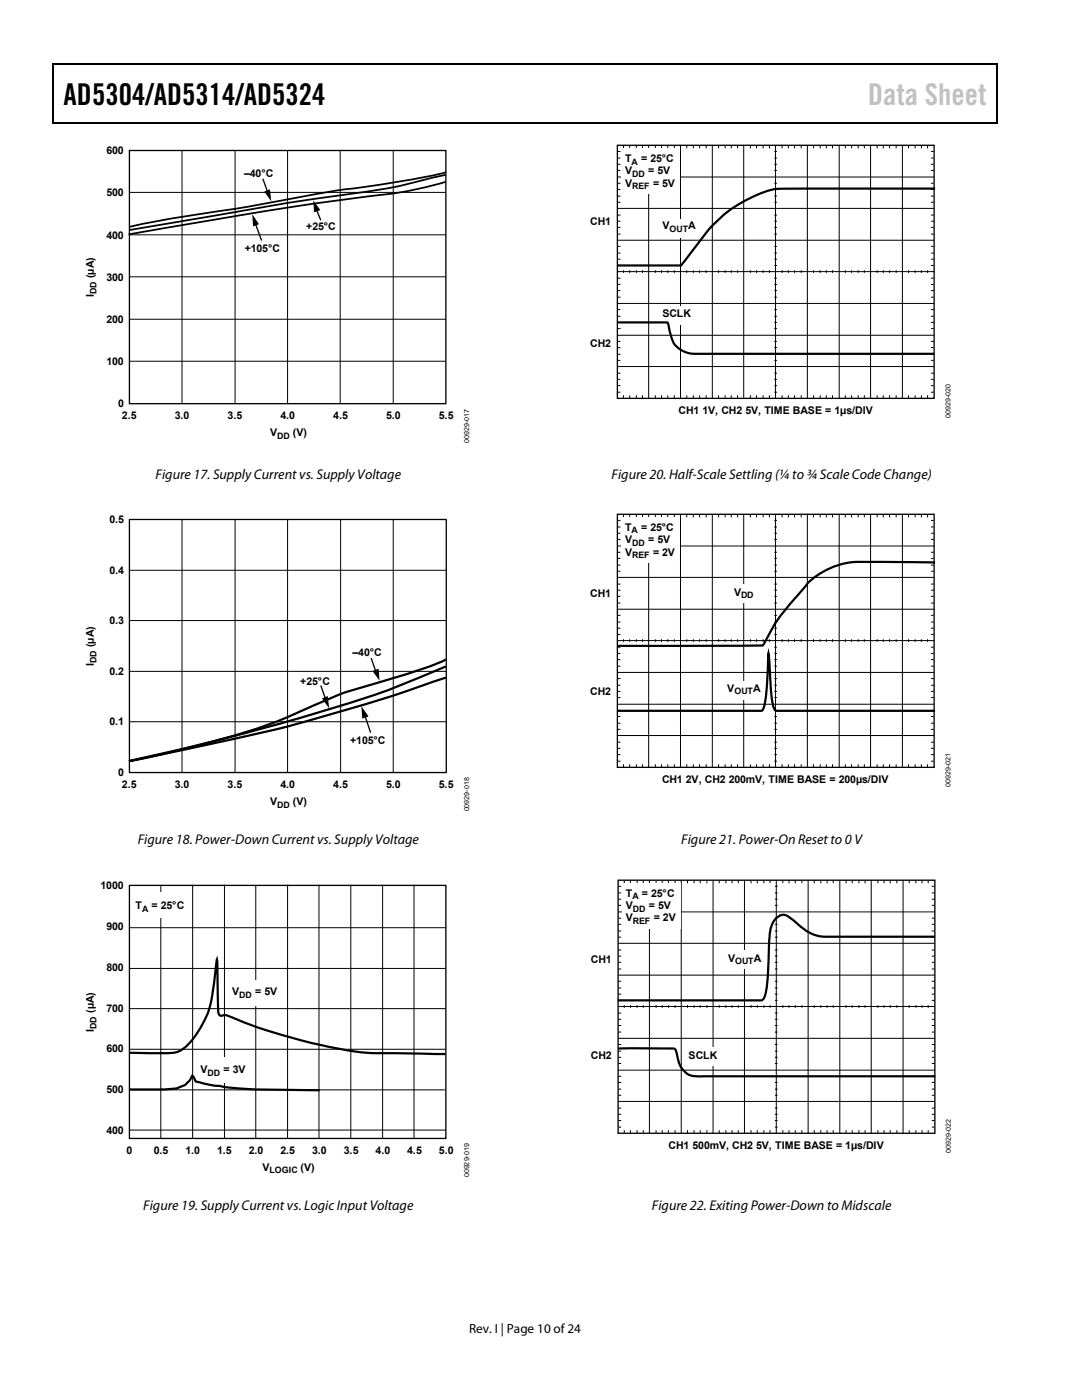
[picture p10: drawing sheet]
<svg xmlns="http://www.w3.org/2000/svg" width="216mm" height="279mm" viewBox="0 0 216 279" stroke-linecap="round" stroke-linejoin="round" font-family="sans-serif">
<path d="M10.5 12.7h.3v1h-.3zM198.8 12.7h.2v1h-.2zM198.8 12.7h.2v.3h-.2zM52.7 38.2l1.2-.4 .2 2.4zM198.8 24.4h.2v.3h-.2zM50.3 42.7l1.4 2-1.2 .5zM62.5 40l1.4 1.9-1.2 .5zM64.3 139.4l1.1-.5 .3 2.5zM74.3 133.9l1.2-.4 .2 2.3zM72.1 140.9l1.4 2.1-1.2 .4z" fill="#000"/>
<path d="M10.5 12.8h188.3M10.7 13.7v11M198.9 13.7v11M10.5 24.5h188.3" fill="none" stroke="#000" stroke-width=".25"/>
<g fill="none" stroke="#000" stroke-width=".2">
<path d="M25.8 38.4h63.2M36.3 30v50.6M46.9 30v50.6M57.4 30v50.6M67.9 30v50.6M78.5 30v50.6M25.8 55.2h63.2M25.8 46.9h63.2M25.8 72.1h63.2M25.8 63.7h63.2M25.8 113.8h63.2M36.3 103.7v50.5"/>
<path d="M46.9 103.7v50.5M57.4 103.7v50.5M68 103.7v50.5M78.5 103.7v50.5M25.8 134h63.2M25.8 123.8h63.2M25.8 144h63.2M32.1 176.6v50.7M38.4 176.6v50.7M44.8 176.6v50.7M51 176.6v50.7M57.4 176.6v50.7"/>
<path d="M63.6 176.6v50.7M70 176.6v50.7M76.3 176.6v50.7M82.6 176.6v50.7M25.7 193.3h63.3M25.8 185.1h63.2M25.7 217.5h63.1M25.7 201.3h63.3M25.7 209.4h63.3M25.7 225.5h63.3"/>
</g>
<path d="M25.8 30h63.2v50.6h-63.2zM52.5 35.7l.9 2.7M50.9 44.6l1.3 3.4M63.1 41.8l.9 2.2M25.8 103.7h63.2v50.5h-63.2zM64 136.8l1 2.8M74.1 131.3l.9 2.8M72.8 142.8l1.2 3.4M25.8 176.7h63.2v50.5h-63.2z" fill="none" stroke="#000" stroke-width=".26"/>
<path d="M89 34.9a161.4 161.4 0 0 1-18.5 3.7 1118.4 1118.4 0 0 0-41.8 6.8l-2.9 .5M89 36.3l-3.1 .8a89.8 89.8 0 0 1-14.7 2.4l-15.7 2.2-29.8 5.1M89 34.4a247.6 247.6 0 0 1-23.4 3.9 572.4 572.4 0 0 1-31.9 5.4l-7.9 1.6" fill="none" stroke="#000" stroke-width=".35"/>
<path d="M89 131.6a110.9 110.9 0 0 1-15.5 5.2 93 93 0 0 0-15.5 6 146.9 146.9 0 0 1-26.8 7.8l-5.5 1.3M89 133a193.1 193.1 0 0 1-29.7 10.4l-1.5 .5a509.2 509.2 0 0 1-32.1 8M89 135.2a369.4 369.4 0 0 1-40.3 11.8l-23 4.9M25.8 217.4h7.1a7.5 7.5 0 0 0 3.9-.8l1.1-1 .5-.9a1.15 1.15 0 0 1 .6 1l1.8 .6 2.2 .4 4.8 .5 3.2 .2 12.8 .2M25.9 210.1l6.1 .1a7.8 7.8 0 0 0 4.3-.7 18.1 18.1 0 0 0 6.2-12l.8-6 .1 1.7a71.5 71.5 0 0 0 .3 9.3l.2 .2a2.72 2.72 0 0 1 2.2 .3 101.3 101.3 0 0 0 27.8 7.2l15 .2" fill="none" stroke="#000" stroke-width=".44"/>
<g fill="#fff">
<path d="M31.6 178.2h.8v5h-.8z"/>
<path d="M50.7 195.6h.8v5.1h-.8z"/>
<path d="M44.3 211.1h.8v5.1h-.8z"/>
</g>
<path d="M123.2 29h63.2v50.5h-63.2z" fill="none" stroke="#000" stroke-width=".26"/>
<g fill="none" stroke="#000" stroke-width=".2">
<path d="M123.2 35.3h63.2M123.3 30.2h.5M123.3 31.5h.5M123.3 32.8h.5M123.3 34h.5M123.3 36.6h.5M123.3 37.8h.5M123.3 39.1h.5M124.4 29.1v.5M125.6 29.1v.5M127 29.1v.5M128.2 29.1v.5"/>
<path d="M129.4 29v50.5M130.8 29.1v.5M132 29.1v.5M133.2 29.1v.5M134.6 29.1v.5M135.8 29v50.5M137 29.1v.5M138.3 29.1v.5M139.6 29.1v.5M140.9 29.1v.5M142.1 29v50.5M143.4 29.1v.5"/>
<path d="M144.7 29.1v.5M145.9 29.1v.5M147.2 29.1v.5M148.4 29v50.5M149.7 29.1v.5M151 29.1v.5M152.3 29.1v.5M153.5 29.1v.5M154.5 30.2h.5M154.5 31.5h.5M154.5 32.8h.5M154.5 34h.5"/>
<path d="M154.5 36.6h.5M154.5 37.8h.5M154.5 39.1h.5M154.7 29v50.5M156.1 29.1v.5M157.3 29.1v.5M158.5 29.1v.5M159.9 29.1v.5M161.1 29v50.5M162.3 29.1v.5M163.7 29.1v.5M164.9 29.1v.5"/>
<path d="M166.1 29.1v.5M167.4 29v50.5M168.7 29.1v.5M169.9 29.1v.5M171.2 29.1v.5M172.5 29.1v.5M173.7 29v50.5M175 29.1v.5M176.3 29.1v.5M177.5 29.1v.5M178.8 29.1v.5M180.1 29v50.5"/>
<path d="M181.3 29.1v.5M182.6 29.1v.5M183.9 29.1v.5M185.1 29.1v.5M185.8 30.2h.5M185.8 31.5h.5M185.8 32.8h.5M185.8 34h.5M185.8 36.6h.5M185.8 37.8h.5M185.8 39.1h.5M123.2 41.6h63.2"/>
<path d="M123.2 47.9h63.2M123.2 54.2h63.2M123.3 40.4h.5M123.3 42.9h.5M123.3 44.2h.5M123.3 45.4h.5M123.3 46.7h.5M123.3 49.2h.5M123.3 50.5h.5M123.3 51.7h.5M123.3 53h.5M123.3 55.5h.5"/>
<path d="M123.3 56.8h.5M123.3 58h.5M123.3 59.3h.5M124.4 53.9v.6M125.6 53.9v.6M127 53.9v.6M128.2 53.9v.6M130.8 53.9v.6M132 53.9v.6M133.2 53.9v.6M134.6 53.9v.6M137 53.9v.6"/>
<path d="M138.3 53.9v.6M139.6 53.9v.6M140.9 53.9v.6M143.4 53.9v.6M144.7 53.9v.6M145.9 53.9v.6M147.2 53.9v.6M149.7 53.9v.6M151 53.9v.6M152.3 53.9v.6M153.5 53.9v.6M154.5 40.4h.5"/>
<path d="M154.5 42.9h.5M154.5 44.2h.5M154.5 45.4h.5M154.5 46.7h.5M154.5 49.2h.5M154.5 50.5h.5M154.5 51.7h.5M154.5 53h.5M154.5 55.5h.5M154.5 56.8h.5M154.5 58h.5M154.5 59.3h.5"/>
<path d="M156.1 53.9v.6M157.3 53.9v.6M158.5 53.9v.6M159.9 53.9v.6M162.3 53.9v.6M163.7 53.9v.6M164.9 53.9v.6M166.1 53.9v.6M168.7 53.9v.6M169.9 53.9v.6M171.2 53.9v.6M172.5 53.9v.6"/>
<path d="M175 53.9v.6M176.3 53.9v.6M177.5 53.9v.6M178.8 53.9v.6M181.3 53.9v.6M182.6 53.9v.6M183.9 53.9v.6M185.1 53.9v.6M185.8 40.4h.5M185.8 42.9h.5M185.8 44.2h.5M185.8 45.4h.5"/>
<path d="M185.8 46.7h.5M185.8 49.2h.5M185.8 50.5h.5M185.8 51.7h.5M185.8 53h.5M185.8 55.5h.5M185.8 56.8h.5M185.8 58h.5M185.8 59.3h.5M123.2 60.6h63.2M123.2 66.9h63.2M123.2 73.2h63.2"/>
<path d="M123.3 61.8h.5M123.3 63.1h.5M123.3 64.3h.5M123.3 65.6h.5M123.3 68.1h.5M123.3 69.4h.5M123.3 70.7h.5M123.3 71.9h.5M123.3 74.5h.5M123.3 75.7h.5M123.3 77h.5M123.3 78.3h.5"/>
<path d="M124.4 78.9v.5M125.6 78.9v.5M127 78.9v.5M128.2 78.9v.5M130.8 78.9v.5M132 78.9v.5M133.2 78.9v.5M134.6 78.9v.5M137 78.9v.5M138.3 78.9v.5M139.6 78.9v.5M140.9 78.9v.5"/>
<path d="M143.4 78.9v.5M144.7 78.9v.5M145.9 78.9v.5M147.2 78.9v.5M149.7 78.9v.5M151 78.9v.5M152.3 78.9v.5M153.5 78.9v.5M154.5 61.8h.5M154.5 63.1h.5M154.5 64.3h.5M154.5 65.6h.5"/>
<path d="M154.5 68.1h.5M154.5 69.4h.5M154.5 70.7h.5M154.5 71.9h.5M154.5 74.5h.5M154.5 75.7h.5M154.5 77h.5M154.5 78.3h.5M156.1 78.9v.5M157.3 78.9v.5M158.5 78.9v.5M159.9 78.9v.5"/>
<path d="M162.3 78.9v.5M163.7 78.9v.5M164.9 78.9v.5M166.1 78.9v.5M168.7 78.9v.5M169.9 78.9v.5M171.2 78.9v.5M172.5 78.9v.5M175 78.9v.5M176.3 78.9v.5M177.5 78.9v.5M178.8 78.9v.5"/>
<path d="M181.3 78.9v.5M182.6 78.9v.5M183.9 78.9v.5M185.1 78.9v.5M185.8 61.8h.5M185.8 63.1h.5M185.8 64.3h.5M185.8 65.6h.5M185.8 68.1h.5M185.8 69.4h.5M185.8 70.7h.5M185.8 71.9h.5"/>
<path d="M185.8 74.5h.5M185.8 75.7h.5M185.8 77h.5M185.8 78.3h.5"/>
</g>
<path d="M186.6 37.6h-12.5a274.1 274.1 0 0 0-20 .2 26.2 26.2 0 0 0-12.4 7.7l-5.8 7.5h-12.7M123.4 64.3h9.7l.3 .5 .3 1.8a4.8 4.8 0 0 0 4.9 4h47.8" fill="none" stroke="#000" stroke-width=".44"/>
<g fill="#fff">
<path d="M124 29.5h11.6v9.1h-11.6z"/>
<path d="M135.4 43.8h.9v3.6h-.9z"/>
<path d="M135.4 61.1h.9v3.6h-.9z"/>
</g>
<path d="M123.2 102.6h63.2v50.5h-63.2z" fill="none" stroke="#000" stroke-width=".26"/>
<g fill="none" stroke="#000" stroke-width=".2">
<path d="M123.2 109h63.2M123.2 115.2h63.2M123.3 103.9h.5M123.3 105.2h.5M123.3 106.4h.5M123.3 107.7h.5M123.3 110.2h.5M123.3 111.4h.5M123.3 112.8h.5M123.3 114h.5M123.3 116.6h.5M123.3 117.8h.5"/>
<path d="M123.3 119h.5M124.4 102.7v.6M125.6 102.7v.6M127 102.7v.6M128.2 102.7v.6M129.4 102.6v50.5M130.8 102.7v.6M132 102.7v.6M133.2 102.7v.6M134.6 102.7v.6M135.8 102.6v50.5M137 102.7v.6"/>
<path d="M138.3 102.7v.6M139.6 102.7v.6M140.9 102.7v.6M142.1 102.6v50.5M143.4 102.7v.6M144.7 102.7v.6M145.9 102.7v.6M147.2 102.7v.6M148.4 102.6v50.5M149.7 102.7v.6M151 102.7v.6M152.3 102.7v.6"/>
<path d="M153.5 102.7v.6M154.5 103.9h.5M154.5 105.2h.5M154.5 106.4h.5M154.5 107.7h.5M154.5 110.2h.5M154.5 111.4h.5M154.5 112.8h.5M154.5 114h.5M154.5 116.6h.5M154.5 117.8h.5M154.5 119h.5"/>
<path d="M154.7 102.6v50.5M156.1 102.7v.6M157.3 102.7v.6M158.5 102.7v.6M159.9 102.7v.6M161.1 102.6v50.5M162.3 102.7v.6M163.7 102.7v.6M164.9 102.7v.6M166.1 102.7v.6M167.4 102.6v50.5M168.7 102.7v.6"/>
<path d="M169.9 102.7v.6M171.2 102.7v.6M172.5 102.7v.6M173.7 102.6v50.5M175 102.7v.6M176.3 102.7v.6M177.5 102.7v.6M178.8 102.7v.6M180.1 102.6v50.5M181.3 102.7v.6M182.6 102.7v.6M183.9 102.7v.6"/>
<path d="M185.1 102.7v.6M185.8 103.9h.5M185.8 105.2h.5M185.8 106.4h.5M185.8 107.7h.5M185.8 110.2h.5M185.8 111.4h.5M185.8 112.8h.5M185.8 114h.5M185.8 116.6h.5M185.8 117.8h.5M185.8 119h.5"/>
<path d="M123.2 121.6h63.2M123.2 127.8h63.2M123.2 134.2h63.2M123.3 120.4h.5M123.3 122.8h.5M123.3 124.1h.5M123.3 125.4h.5M123.3 126.6h.5M123.3 129.2h.5M123.3 130.4h.5M123.3 131.6h.5M123.3 132.9h.5"/>
<path d="M123.3 135.4h.5M123.3 136.8h.5M123.3 138h.5M123.3 139.2h.5M124.4 127.6v.5M125.6 127.6v.5M127 127.6v.5M128.2 127.6v.5M130.8 127.6v.5M132 127.6v.5M133.2 127.6v.5M134.6 127.6v.5"/>
<path d="M137 127.6v.5M138.3 127.6v.5M139.6 127.6v.5M140.9 127.6v.5M143.4 127.6v.5M144.7 127.6v.5M145.9 127.6v.5M147.2 127.6v.5M149.7 127.6v.5M151 127.6v.5M152.3 127.6v.5M153.5 127.6v.5"/>
<path d="M154.5 120.4h.5M154.5 122.8h.5M154.5 124.1h.5M154.5 125.4h.5M154.5 126.6h.5M154.5 129.2h.5M154.5 130.4h.5M154.5 131.6h.5M154.5 132.9h.5M154.5 135.4h.5M154.5 136.8h.5M154.5 138h.5"/>
<path d="M154.5 139.2h.5M156.1 127.6v.5M157.3 127.6v.5M158.5 127.6v.5M159.9 127.6v.5M162.3 127.6v.5M163.7 127.6v.5M164.9 127.6v.5M166.1 127.6v.5M168.7 127.6v.5M169.9 127.6v.5M171.2 127.6v.5"/>
<path d="M172.5 127.6v.5M175 127.6v.5M176.3 127.6v.5M177.5 127.6v.5M178.8 127.6v.5M181.3 127.6v.5M182.6 127.6v.5M183.9 127.6v.5M185.1 127.6v.5M185.8 120.4h.5M185.8 122.8h.5M185.8 124.1h.5"/>
<path d="M185.8 125.4h.5M185.8 126.6h.5M185.8 129.2h.5M185.8 130.4h.5M185.8 131.6h.5M185.8 132.9h.5M185.8 135.4h.5M185.8 136.8h.5M185.8 138h.5M185.8 139.2h.5M123.2 140.5h63.2M123.2 146.8h63.2"/>
<path d="M123.3 141.8h.5M123.3 143h.5M123.3 144.3h.5M123.3 145.6h.5M123.3 148.1h.5M123.3 149.4h.5M123.3 150.6h.5M123.3 151.9h.5M124.4 152.5v.6M125.6 152.5v.6M127 152.5v.6M128.2 152.5v.6"/>
<path d="M130.8 152.5v.6M132 152.5v.6M133.2 152.5v.6M134.6 152.5v.6M137 152.5v.6M138.3 152.5v.6M139.6 152.5v.6M140.9 152.5v.6M143.4 152.5v.6M144.7 152.5v.6M145.9 152.5v.6M147.2 152.5v.6"/>
<path d="M149.7 152.5v.6M151 152.5v.6M152.3 152.5v.6M153.5 152.5v.6M154.5 141.8h.5M154.5 143h.5M154.5 144.3h.5M154.5 145.6h.5M154.5 148.1h.5M154.5 149.4h.5M154.5 150.6h.5M154.5 151.9h.5"/>
<path d="M156.1 152.5v.6M157.3 152.5v.6M158.5 152.5v.6M159.9 152.5v.6M162.3 152.5v.6M163.7 152.5v.6M164.9 152.5v.6M166.1 152.5v.6M168.7 152.5v.6M169.9 152.5v.6M171.2 152.5v.6M172.5 152.5v.6"/>
<path d="M175 152.5v.6M176.3 152.5v.6M177.5 152.5v.6M178.8 152.5v.6M181.3 152.5v.6M182.6 152.5v.6M183.9 152.5v.6M185.1 152.5v.6M185.8 141.8h.5M185.8 143h.5M185.8 144.3h.5M185.8 145.6h.5"/>
<path d="M185.8 148.1h.5M185.8 149.4h.5M185.8 150.6h.5M185.8 151.9h.5"/>
</g>
<g fill="#fff">
<path d="M124 103.2h11.6v9h-11.6z"/>
<path d="M148 116.7h.8v3.7h-.8z"/>
<path d="M148 136h.8v3.6h-.8z"/>
</g>
<path d="M186.6 112.2l-12.4-.1a20.2 20.2 0 0 0-7.2 .8 13.4 13.4 0 0 0-7.1 5.1 37.9 37.9 0 0 0-7.6 10.7l-.1 .1-2.9 .1h-26.1M123.1 141.9h28.8l.3-.3a29 29 0 0 0 1-8.5l.1-2.7 .1 .7a81.2 81.2 0 0 0 .9 9.9l.3 .6 .3 .3h31.7" fill="none" stroke="#000" stroke-width=".44"/>
<path d="M123.3 175.7h63.2v50.5h-63.2z" fill="none" stroke="#000" stroke-width=".26"/>
<g fill="none" stroke="#000" stroke-width=".2">
<path d="M123.4 176.9h.6M123.4 178.2h.6M123.4 179.5h.6M124.6 175.7v.6M125.8 175.7v.6M127.1 175.7v.6M128.4 175.7v.6M129.6 175.7v50.5M130.9 175.7v.6M132.1 175.7v.6M133.4 175.7v.6M134.7 175.7v.6"/>
<path d="M135.9 175.7v50.5M137.2 175.7v.6M138.5 175.7v.6M139.7 175.7v.6M141.1 175.7v.6M142.3 175.7v50.5M143.5 175.7v.6M144.8 175.7v.6M146.1 175.7v.6M147.3 175.7v.6M148.5 175.7v50.5M149.9 175.7v.6"/>
<path d="M151.1 175.7v.6M152.4 175.7v.6M153.6 175.7v.6M154.6 176.9h.6M154.6 178.2h.6M154.6 179.5h.6M154.9 175.7v50.5M156.2 175.7v.6M157.4 175.7v.6M158.7 175.7v.6M160 175.7v.6M161.2 175.7v50.5"/>
<path d="M162.5 175.7v.6M163.8 175.7v.6M165 175.7v.6M166.3 175.7v.6M167.6 175.7v50.5M168.8 175.7v.6M170.1 175.7v.6M171.4 175.7v.6M172.6 175.7v.6M173.8 175.7v50.5M175.2 175.7v.6M176.4 175.7v.6"/>
<path d="M177.6 175.7v.6M179 175.7v.6M180.2 175.7v50.5M181.4 175.7v.6M182.8 175.7v.6M184 175.7v.6M185.2 175.7v.6M185.9 176.9h.6M185.9 178.2h.6M185.9 179.5h.6M123.3 182h63.2M123.3 188.3h63.2"/>
<path d="M123.3 194.6h63.2M123.4 180.7h.6M123.4 183.2h.6M123.4 184.5h.6M123.4 185.8h.6M123.4 187h.6M123.4 189.6h.6M123.4 190.8h.6M123.4 192h.6M123.4 193.4h.6M123.4 195.8h.6M123.4 197.2h.6"/>
<path d="M123.4 198.4h.6M123.4 199.6h.6M154.6 180.7h.6M154.6 183.2h.6M154.6 184.5h.6M154.6 185.8h.6M154.6 187h.6M154.6 189.6h.6M154.6 190.8h.6M154.6 192h.6M154.6 193.4h.6M154.6 195.8h.6"/>
<path d="M154.6 197.2h.6M154.6 198.4h.6M154.6 199.6h.6M185.9 180.7h.6M185.9 183.2h.6M185.9 184.5h.6M185.9 185.8h.6M185.9 187h.6M185.9 189.6h.6M185.9 190.8h.6M185.9 192h.6M185.9 193.4h.6"/>
<path d="M185.9 195.8h.6M185.9 197.2h.6M185.9 198.4h.6M185.9 199.6h.6M123.3 200.9h63.2M123.3 207.2h63.2M123.3 213.6h63.2M123.3 219.8h63.2M123.4 202.2h.6M123.4 203.4h.6M123.4 204.7h.6M123.4 206h.6"/>
<path d="M123.4 208.4h.6M123.4 209.8h.6M123.4 211h.6M123.4 212.2h.6M123.4 214.8h.6M123.4 216h.6M123.4 217.4h.6M123.4 218.6h.6M124.6 200.6v.5M125.8 200.6v.5M127.1 200.6v.5M128.4 200.6v.5"/>
<path d="M130.9 200.6v.5M132.1 200.6v.5M133.4 200.6v.5M134.7 200.6v.5M137.2 200.6v.5M138.5 200.6v.5M139.7 200.6v.5M141.1 200.6v.5M143.5 200.6v.5M144.8 200.6v.5M146.1 200.6v.5M147.3 200.6v.5"/>
<path d="M149.9 200.6v.5M151.1 200.6v.5M152.4 200.6v.5M153.6 200.6v.5M154.6 202.2h.6M154.6 203.4h.6M154.6 204.7h.6M154.6 206h.6M154.6 208.4h.6M154.6 209.8h.6M154.6 211h.6M154.6 212.2h.6"/>
<path d="M154.6 214.8h.6M154.6 216h.6M154.6 217.4h.6M154.6 218.6h.6M156.2 200.6v.5M157.4 200.6v.5M158.7 200.6v.5M160 200.6v.5M162.5 200.6v.5M163.8 200.6v.5M165 200.6v.5M166.3 200.6v.5"/>
<path d="M168.8 200.6v.5M170.1 200.6v.5M171.4 200.6v.5M172.6 200.6v.5M175.2 200.6v.5M176.4 200.6v.5M177.6 200.6v.5M179 200.6v.5M181.4 200.6v.5M182.8 200.6v.5M184 200.6v.5M185.2 200.6v.5"/>
<path d="M185.9 202.2h.6M185.9 203.4h.6M185.9 204.7h.6M185.9 206h.6M185.9 208.4h.6M185.9 209.8h.6M185.9 211h.6M185.9 212.2h.6M185.9 214.8h.6M185.9 216h.6M185.9 217.4h.6M185.9 218.6h.6"/>
<path d="M123.4 221.1h.6M123.4 222.4h.6M123.4 223.6h.6M123.4 224.9h.6M124.6 225.6v.5M125.8 225.6v.5M127.1 225.6v.5M128.4 225.6v.5M130.9 225.6v.5M132.1 225.6v.5M133.4 225.6v.5M134.7 225.6v.5"/>
<path d="M137.2 225.6v.5M138.5 225.6v.5M139.7 225.6v.5M141.1 225.6v.5M143.5 225.6v.5M144.8 225.6v.5M146.1 225.6v.5M147.3 225.6v.5M149.9 225.6v.5M151.1 225.6v.5M152.4 225.6v.5M153.6 225.6v.5"/>
<path d="M154.6 221.1h.6M154.6 222.4h.6M154.6 223.6h.6M154.6 224.9h.6M156.2 225.6v.5M157.4 225.6v.5M158.7 225.6v.5M160 225.6v.5M162.5 225.6v.5M163.8 225.6v.5M165 225.6v.5M166.3 225.6v.5"/>
<path d="M168.8 225.6v.5M170.1 225.6v.5M171.4 225.6v.5M172.6 225.6v.5M175.2 225.6v.5M176.4 225.6v.5M177.6 225.6v.5M179 225.6v.5M181.4 225.6v.5M182.8 225.6v.5M184 225.6v.5M185.2 225.6v.5"/>
<path d="M185.9 221.1h.6M185.9 222.4h.6M185.9 223.6h.6M185.9 224.9h.6"/>
</g>
<g fill="#fff">
<path d="M124.1 176.2h11.7v9.1h-11.7z"/>
<path d="M148.1 189.8h.9v3.6h-.9z"/>
<path d="M141.9 209h.9v3.6h-.9z"/>
</g>
<path d="M186.5 186.9h-20.5a8.3 8.3 0 0 1-7.1-2.7 5.6 5.6 0 0 0-2.5-1.6 3.4 3.4 0 0 0-2.7 3.3l-.3 2.6a51.3 51.3 0 0 1-.8 10.3l-.3 .6-.4 .2h-28.7M123.3 209.3h11.1a1.83 1.83 0 0 1 .8 1.7 4.1 4.1 0 0 0 4.2 3.8h47.2" fill="none" stroke="#000" stroke-width=".44"/>
<text font-size="6" x="12.7" y="21">AD5304/AD5314/AD5324</text>
<text font-size="6" fill="#c0c0c0" x="173.2" y="21">Data Sheet</text>
<g font-size="2.8">
<text x="31" y="95.5">Figure 17. Supply Current vs. Supply Voltage</text>
<text x="122" y="95.5">Figure 20. Half-Scale Settling (¼ to ¾ Scale Code Change)</text>
<text x="27.5" y="168.5">Figure 18. Power-Down Current vs. Supply Voltage</text>
<text x="135.9" y="168.5">Figure 21. Power-On Reset to 0 V</text>
<text x="28.6" y="241.5">Figure 19. Supply Current vs. Logic Input Voltage</text>
<text x="130.1" y="241.5">Figure 22. Exiting Power-Down to Midscale</text>
</g>
<text font-size="2.6" x="93.6" y="266">Rev. I | Page 10 of 24</text>
<g font-size="2.1">
<text x="21.3" y="30.8">600</text>
<text x="48.7" y="35.2">–40°C</text>
<text x="124.7" y="32.3">T</text>
<text x="124.7" y="34.8">V</text>
<text x="127.9" y="32.3">= 25°C</text>
<text x="129.3" y="34.8">= 5V</text>
<text x="21.3" y="39.2">500</text>
<text x="124.7" y="37.2">V</text>
<text x="130.3" y="37.2">= 5V</text>
<text x="21.3" y="47.6">400</text>
<text x="61.1" y="46">+25°C</text>
<text x="117.8" y="45">CH1</text>
<text x="132.2" y="45.8">V</text>
<text x="137.3" y="45.8">A</text>
<text x="48.8" y="50.4">+105°C</text>
<text x="18.7" y="59.3" transform="rotate(-90 18.7 59.3)">I</text>
<text x="18.7" y="55.5" transform="rotate(-90 18.7 55.5)">(µA)</text>
<text x="21.3" y="56">300</text>
<text x="21.3" y="64.4">200</text>
<text x="132.2" y="63.3">SCLK</text>
<text x="117.8" y="69.2">CH2</text>
<text x="21.3" y="72.8">100</text>
<text x="23.6" y="81.2">0</text>
<text x="24.3" y="83.7">2.5</text>
<text x="34.9" y="83.7">3.0</text>
<text x="45.4" y="83.7">3.5</text>
<text x="56" y="83.7">4.0</text>
<text x="66.5" y="83.7">4.5</text>
<text x="77" y="83.7">5.0</text>
<text x="87.6" y="83.7">5.5</text>
<text x="135.4" y="82.7">CH1 1V, CH2 5V, TIME BASE = 1µs/DIV</text>
<text x="53.9" y="87">V</text>
<text x="58.5" y="87">(V)</text>
<text x="21.8" y="104.4">0.5</text>
<text x="124.7" y="105.9">T</text>
<text x="127.9" y="105.9">= 25°C</text>
<text x="124.7" y="108.4">V</text>
<text x="124.7" y="110.9">V</text>
<text x="129.3" y="108.4">= 5V</text>
<text x="130.3" y="110.9">= 2V</text>
<text x="21.8" y="114.5">0.4</text>
<text x="117.8" y="119.1">CH1</text>
<text x="146.5" y="118.9">V</text>
<text x="21.8" y="124.6">0.3</text>
<text x="18.7" y="129.1" transform="rotate(-90 18.7 129.1)">(µA)</text>
<text x="70.4" y="130.9">–40°C</text>
<text x="18.7" y="132.9" transform="rotate(-90 18.7 132.9)">I</text>
<text x="21.8" y="134.7">0.2</text>
<text x="59.9" y="136.7">+25°C</text>
<text x="117.8" y="138.7">CH2</text>
<text x="145.1" y="138">V</text>
<text x="150.3" y="138">A</text>
<text x="21.8" y="144.7">0.1</text>
<text x="69.9" y="148.5">+105°C</text>
<text x="23.6" y="154.8">0</text>
<text x="24.3" y="157.3">2.5</text>
<text x="34.9" y="157.3">3.0</text>
<text x="45.4" y="157.3">3.5</text>
<text x="53.9" y="160.6">V</text>
<text x="56" y="157.3">4.0</text>
<text x="58.5" y="160.6">(V)</text>
<text x="66.5" y="157.3">4.5</text>
<text x="77" y="157.3">5.0</text>
<text x="87.6" y="157.3">5.5</text>
<text x="132.1" y="156.3">CH1 2V, CH2 200mV, TIME BASE = 200µs/DIV</text>
<text x="20.1" y="177.5">1000</text>
<text x="124.9" y="179">T</text>
<text x="128.1" y="179">= 25°C</text>
<text x="21.3" y="185.6">900</text>
<text x="27.1" y="181.5">T</text>
<text x="30.2" y="181.5">= 25°C</text>
<text x="124.9" y="183.9">V</text>
<text x="124.9" y="181.4">V</text>
<text x="129.5" y="181.4">= 5V</text>
<text x="130.5" y="183.9">= 2V</text>
<text x="145.3" y="191.9">V</text>
<text x="150.4" y="191.9">A</text>
<text x="21.3" y="193.7">800</text>
<text x="117.9" y="192.2">CH1</text>
<text x="18.7" y="202.2" transform="rotate(-90 18.7 202.2)">(µA)</text>
<text x="21.3" y="201.9">700</text>
<text x="46.3" y="198.6">V</text>
<text x="50.9" y="198.6">= 5V</text>
<text x="18.7" y="205.9" transform="rotate(-90 18.7 205.9)">I</text>
<text x="21.3" y="210">600</text>
<text x="40" y="214.1">V</text>
<text x="44.6" y="214.1">= 3V</text>
<text x="117.9" y="211.4">CH2</text>
<text x="137.4" y="211.4">SCLK</text>
<text x="21.3" y="218.1">500</text>
<text x="21.3" y="226.3">400</text>
<text x="25.2" y="230.3">0</text>
<text x="30.7" y="230.3">0.5</text>
<text x="37" y="230.3">1.0</text>
<text x="43.3" y="230.3">1.5</text>
<text x="49.6" y="230.3">2.0</text>
<text x="52.4" y="233.7">V</text>
<text x="56" y="230.3">2.5</text>
<text x="60" y="233.7">(V)</text>
<text x="62.3" y="230.3">3.0</text>
<text x="68.6" y="230.3">3.5</text>
<text x="74.9" y="230.3">4.0</text>
<text x="81.3" y="230.3">4.5</text>
<text x="87.6" y="230.3">5.0</text>
<text x="133.4" y="229.3">CH1 500mV, CH2 5V, TIME BASE = 1µs/DIV</text>
</g>
<g font-size="1.8">
<text x="126" y="32.8">A</text>
<text x="126.2" y="35.3">DD</text>
<text x="126.2" y="37.8">REF</text>
<text x="133.6" y="46.3">OUT</text>
<text x="19.3" y="58.7" transform="rotate(-90 19.3 58.7)">DD</text>
<text x="55.3" y="87.5">DD</text>
<text x="126" y="106.5">A</text>
<text x="126.2" y="108.9">DD</text>
<text x="126.2" y="111.4">REF</text>
<text x="147.9" y="119.4">DD</text>
<text x="19.3" y="132.3" transform="rotate(-90 19.3 132.3)">DD</text>
<text x="146.5" y="138.6">OUT</text>
<text x="55.3" y="161.2">DD</text>
<text x="126.2" y="179.5">A</text>
<text x="28.3" y="182">A</text>
<text x="126.3" y="181.9">DD</text>
<text x="126.3" y="184.4">REF</text>
<text x="146.7" y="192.4">OUT</text>
<text x="47.8" y="199.1">DD</text>
<text x="19.3" y="205.3" transform="rotate(-90 19.3 205.3)">DD</text>
<text x="41.4" y="214.7">DD</text>
<text x="53.8" y="234.2">LOGIC</text>
</g>
<g font-size="1.4">
<text x="189.7" y="83.5" transform="rotate(-90 189.7 83.5)">00929-020</text>
<text x="93.6" y="88.3" transform="rotate(-90 93.6 88.3)">00929-017</text>
<text x="93.6" y="161.9" transform="rotate(-90 93.6 161.9)">00929-018</text>
<text x="189.6" y="157.1" transform="rotate(-90 189.6 157.1)">00929-021</text>
<text x="189.7" y="230.1" transform="rotate(-90 189.7 230.1)">00929-022</text>
<text x="93.6" y="235" transform="rotate(-90 93.6 235)">00929-019</text>
</g>
</svg>
